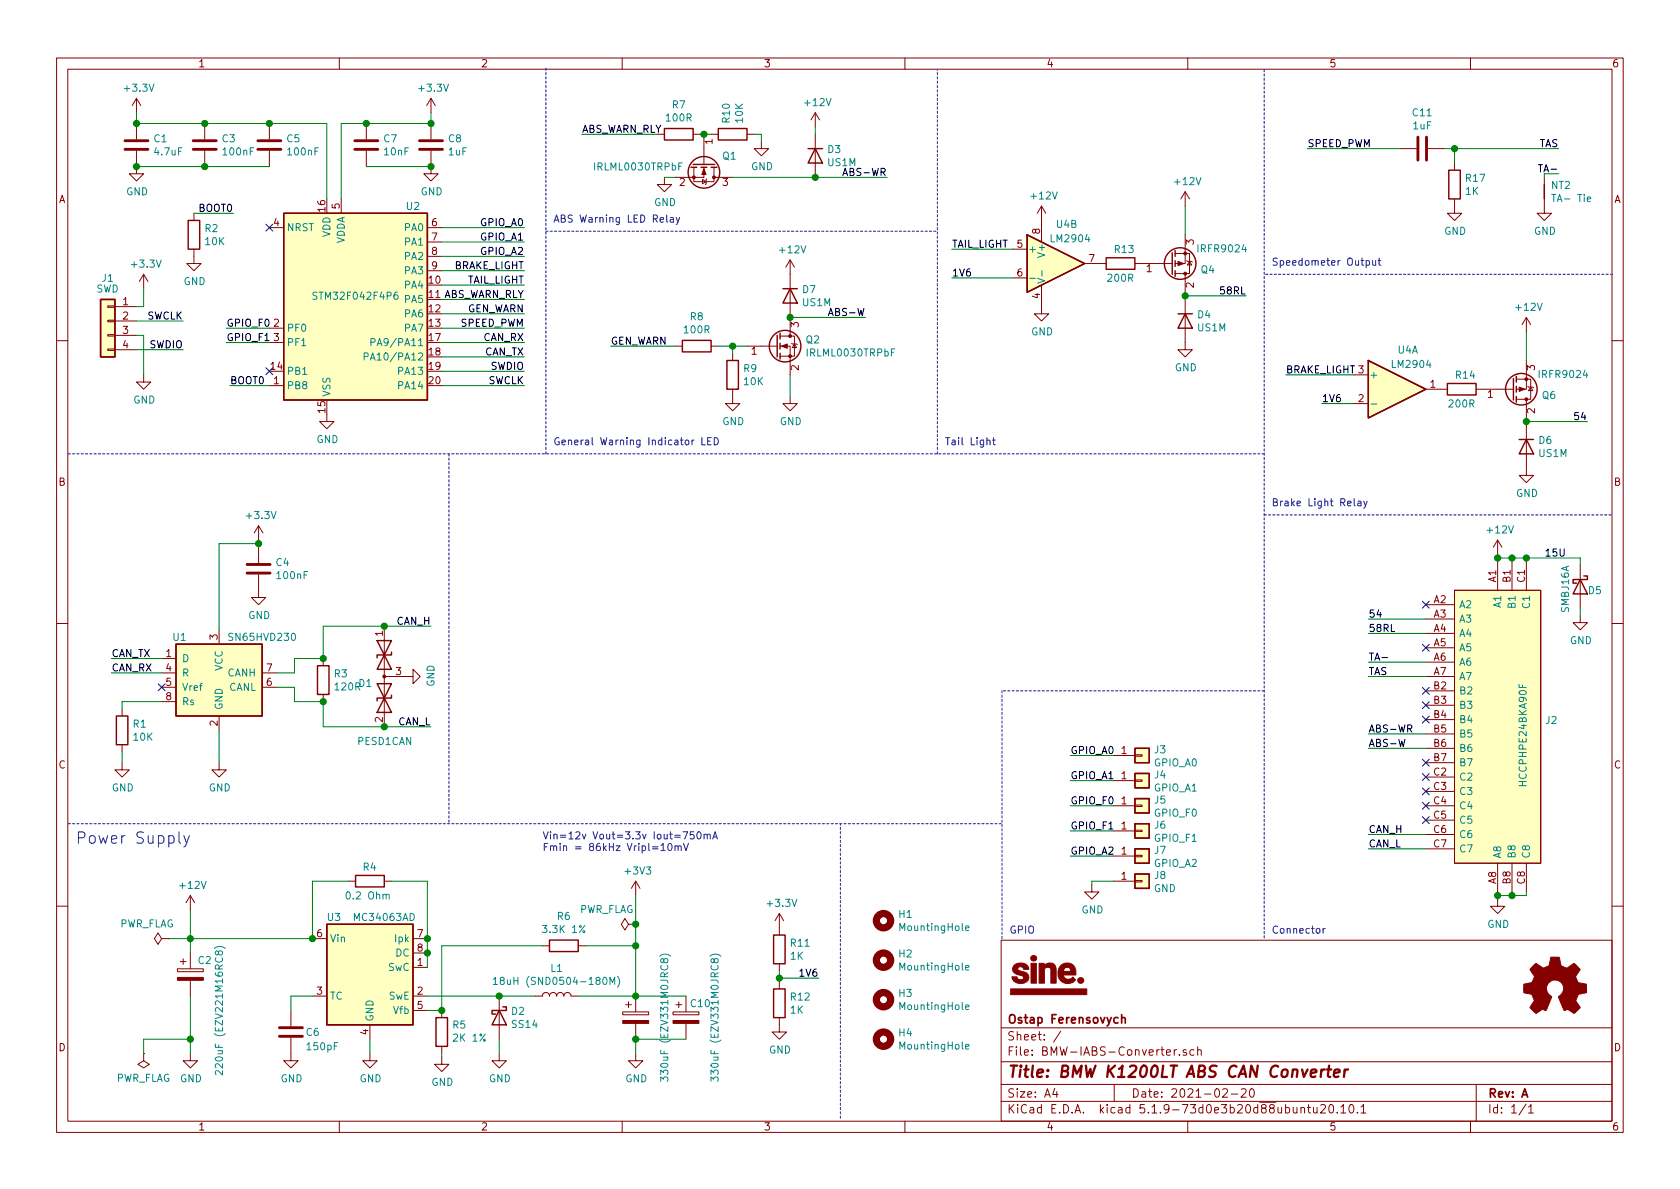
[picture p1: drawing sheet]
<svg xmlns="http://www.w3.org/2000/svg" width="297mm" height="210mm" viewBox="0 0 297 210" stroke-linecap="round" stroke-linejoin="round" font-family="sans-serif">
<g fill="none" stroke="#840000" stroke-width=".18">
<path d="M10 10.3h277v189.9h-277zM12 12.2h273v186.1h-273zM24.1 17.4l-.7 1.3M24.1 17.4v2.5M24.1 17.4l.8 1.3M60 10.3v1.9M76.2 17.4l-.8 1.3M76.2 17.4v2.5M76.2 17.4l.8 1.3M110 10.3v1.9M144.1 19.9v2.6M144.1 19.9l-.7 1.3"/>
<path d="M144.1 19.9l.8 1.3M160 10.3v1.9M210 10.3v1.9M260 10.3v1.9M24.1 26.7v4h1.3l-1.3 1.3-1.2-1.3h1.2M24.1 21.8v2.8M34.3 37.7v1.3M36.2 21.8v2.8M36.2 26.7v2.8M47.6 21.8v2.8M47.6 26.7v2.8M60.3 35.2v2.5"/>
<path d="M64.8 21.8v2.8M64.8 26.7v2.8M76.2 26.7v4h1.3l-1.3 1.3-1.3-1.3h1.3M76.2 21.8v2.8M117.5 31.4v1.2h1.2l-1.2 1.3-1.3-1.3h1.3M122.6 23.7h1.2M122.7 29.6v2.5h3.5v-2.5M124.2 31.7l.6 .4-.6 .4zM124.5 29.6v1.8h-5.1M124.5 23.7v5.4M125 31.6l-.2 .1v.8l-.1 .1M125.7 23.7h1.3"/>
<path d="M126.2 31.4h3.3M132.1 23.7h1.2M134.6 25v1.3h1.3l-1.3 1.3-1.3-1.3h1.3M144.1 23.7v7.7M184.1 36.4l-.7 1.3M184.1 36.4v6.4M184.1 36.4l.8 1.3M209.5 33.9v2.5M209.5 33.9l-.7 1.3M209.5 33.9l.8 1.3M247.6 26.3h2.8M252.5 26.3h2.8"/>
<path d="M257.2 35.2v2.5h1.2l-1.2 1.3-1.3-1.3h1.3M257.2 28.8v1.3M273 31.4v6.3h1.3l-1.3 1.3-1.2-1.3h1.2M19 59.2h1.3v.2h-1.3zM19 54.1h1.3v.3h-1.3zM19 56.6h1.3v.3h-1.3zM20.3 54.2h3.8M20.3 56.8h3.8M20.3 59.3h3.8M25.4 48.5l-.8 1.3M25.4 48.5v2.5M25.4 48.5l.8 1.3"/>
<path d="M34.3 44.1v2.5h1.3l-1.3 1.3-1.3-1.3h1.3M47.6 58h2.6M47.6 40.3h2.6M75.6 40.3h2.5M75.6 42.8h2.5M75.6 45.3h2.5M75.6 47.9h2.5M137.9 59.4h2.6v3.6h-2.6M139.7 46v13.4M139.7 46l-.8 1.2M139.7 46l.8 1.2M179.1 44.1h2.5"/>
<path d="M179.1 49.1h2.5M184.1 50.4v5.1h1.3l-1.3 1.3-1.2-1.3h1.2M191.8 46.6h3.8M200.7 46.6h6.6M207.8 44.8h2.5v3.6h-2.5M209.5 41.5v5.1h-1.7M209.5 53v8.8h1.3l-1.3 1.3-1.2-1.3h1.2M209.5 48.4v3.3M209.8 46.1l.1 .1h.8l.1 .1M210.3 46.2l.4 .7h-.8zM269.9 56.1v2.6M269.9 56.1l-.8 1.3"/>
<path d="M269.9 56.1l.7 1.3M10 60.2h2M19 61.7h1.3v.3h-1.3zM20.3 61.8h3.8M25.4 66.3v1.3h1.3l-1.3 1.2-1.3-1.2h1.3M47.6 68.2h2.6M47.6 60.6h2.6M57.8 73.3v1.2h1.3l-1.3 1.3-1.3-1.3h1.3M119.4 61.2h1.2M125.7 61.2h1.3M129.5 68.8v2.6h1.3l-1.3 1.2-1.2-1.2h1.2M129.5 62.5v1.2"/>
<path d="M132.1 61.2h5.3M137.9 61.2h1.8v5.1M139.7 70.1v1.3h1.3l-1.3 1.2-1.3-1.2h1.3M140 60.7l.1 .1h.7l.2 .2M140.5 60.8l.3 .7h-.7zM239.4 71.4h2.5M239.4 66.3h2.5M252.1 68.8h3.8M261 68.8h6.6M268.1 67.1h2.5v3.5h-2.5M269.9 75.2v8.9h1.2l-1.2 1.2-1.3-1.2h1.3M269.9 63.7v5.1h-1.8"/>
<path d="M269.9 70.6v3.3M270.1 68.3l.2 .1h.7l.1 .2M270.6 68.4l.4 .7h-.7zM285 60.2h2M45.7 93l-.7 1.2M45.7 93v2.5M45.7 96.8v2.8M45.7 93l.8 1.2M264.8 95.5l-.8 1.3M264.8 95.5v2.5M264.8 99.3v5.1M264.8 95.5l.8 1.3"/>
<path d="M267.3 99.3v5.1M269.9 99.3v5.1M279.4 99.9v7.7M10 110.3h2M28.6 116.5h2.5M28.6 119h2.5M38.7 111.4v2.5M45.7 101.6v4.1h1.3l-1.3 1.2-1.3-1.2h1.3M46.4 119h2.5M57.1 116.5v1.2M67.9 119.6h5.1v-1.2l1.3 1.2-1.3 1.3v-1.3M67.9 110.7v17.8"/>
<path d="M252.1 119.6h5.1M252.1 106.9h5.1M252.1 109.5h5.1M252.1 112h5.1M252.1 114.5h5.1M252.1 117.1h5.1M257.2 104.4h15.2v48.2h-15.2zM279.4 108.8v1.3h1.3l-1.3 1.3-1.3-1.3h1.3M285 110.3h2M21.6 134.9v1.2h1.3l-1.3 1.3-1.3-1.3h1.3M21.6 125.3v1.3M21.6 131.7v1.3"/>
<path d="M28.6 121.5h2.5M28.6 124.1h2.5M38.7 134.9v1.2h1.3l-1.3 1.3-1.2-1.3h1.2M38.7 126.6v2.6M46.4 121.5h2.5M57.1 122.8v1.3M196.8 138h3.9M196.8 133.6h3.9M200.7 137.9h1.2v.3h-1.2zM200.7 133.5h1.2v.2h-1.2zM252.1 122.2h5.1M252.1 124.7h5.1"/>
<path d="M252.1 127.2h5.1M252.1 129.8h5.1M252.1 132.3h5.1M252.1 134.9h5.1M252.1 137.4h5.1M252.1 139.9h5.1M33.7 158.4l-.8 1.2M33.7 158.4v2.5M33.7 158.4l.7 1.2M61.6 155.8h1.3M67.9 155.8h1.3M112.4 155.8l-.8 1.3"/>
<path d="M112.4 155.8v2.6M112.4 155.8l.8 1.3M193 156.5v1.2h1.3l-1.3 1.3-1.2-1.3h1.2M196.8 155.8h3.9M196.8 142.5h3.9M196.8 146.9h3.9M196.8 151.4h3.9M200.7 146.8h1.2v.3h-1.2zM200.7 142.4h1.2v.2h-1.2zM200.7 151.3h1.2v.2h-1.2zM200.7 155.7h1.2v.3h-1.2zM252.1 142.5h5.1"/>
<path d="M252.1 145h5.1M252.1 147.6h5.1M252.1 150.1h5.1M264.8 159v1.3h1.3l-1.3 1.2-1.3-1.2h1.3M264.8 152.6v5.1M267.3 152.6v5.1M269.9 152.6v5.1M10 160.2h2M28.6 166l-.7-1-.6 1 .6 1 .7-1h1.2M29.8 166h.1M31.4 171.3h4.5v.5h-4.5zM31.9 170h1"/>
<path d="M32.4 169.5v1.1M33.7 168.5v2.8M33.7 173.3v2.8M51.4 178.7v2.8M55.2 176.1h2.6M55.2 166h2.6M73 171.1h2.6M73 176.1h2.6M73 178.7h2.6M73 166h2.6M73 168.5h2.6M78.1 178.7v1.3"/>
<path d="M88.3 176.1v7.7M94.6 176.1h1.3a.63 .63 0 0 1 .6-.6 .63 .63 0 0 1 .7 .6 .63 .63 0 0 1 .6-.6 .63 .63 0 0 1 .6 .6 .63 .63 0 0 1 .7-.6 .63 .63 0 0 1 .6 .6 .63 .63 0 0 1 .6-.6 .63 .63 0 0 1 .7 .6h1.2M95.9 167.3h1.3M102.2 167.3h1.3M110.1 178.9h4.6v.5h-4.6zM110.6 177.7h1M111.1 163.4l-.6-1-.6 1 .6 1.1 .6-1.1h1.3M111.1 177.2v1M112.4 163.4h.1M112.4 176.1v2.8M119 178.9h4.6v.5h-4.6zM119.5 177.7h1"/>
<path d="M120 177.2v1M121.3 176.1v2.8M137.8 180v2.5h1.3l-1.3 1.3-1.3-1.3h1.3M137.8 161.5v3.8M137.8 170.4v1.3M137.8 173.6v1.3M137.8 161.5l-.8 1.3M137.8 161.5l.8 1.3M177 166.3h108v32h-108zM285 160.2h2M25.4 186.3v1.3l1 .6-1 .6-1-.6 1-.6M25.4 186.3h.1"/>
<path d="M33.7 186.3v1.3h1.2l-1.2 1.2-1.3-1.2h1.3M51.4 183.5v4.1h1.3l-1.3 1.2-1.2-1.2h1.2M60 198.3v1.9M65.4 186.3v1.3h1.3l-1.3 1.2-1.3-1.2h1.3M65.4 181.2v2.6M78.1 186.9v1.3h1.3l-1.3 1.3-1.3-1.3h1.3M78.1 185v1.3M88.3 186.3v1.3h1.2l-1.2 1.2-1.3-1.2h1.3M110 198.3v1.9M112.4 186.3v1.3h1.3l-1.3 1.2-1.3-1.2h1.3M112.4 181v2.8M121.3 181v2.8"/>
<path d="M160 198.3v1.9M177 194.8h108M177 191.8h108M177 187.8h108M177 181.8h108M186.5 192.5l-.4 1h1M186.8 193v1M187.6 182.3l-1.3 2M197 191.8v3M207.6 185.6v1M208.1 185.6l-.4 .1-.1 .2M208.5 186.5v.1"/>
<path d="M209.8 185.7a.37 .37 0 0 0-.6 .1v.2l.6 .2v.1l-.2 .3-.4-.1M210 198.3v1.9M211.1 185.7l-.4-.1-.3 .3 .1 .6 .2 .1 .4-.1M211.8 185.7a.37 .37 0 0 1 .6 .1v.8M211.8 185.1v1.5M216.2 192.7l.2-.2h.4l.2 .5-.9 1h.9M217.7 193.5h1.1M219.5 192.7l.2-.2h.3l.3 .2v.3v.2l-.9 .8h.9M221.1 192.6l.2-.1a.8 .8 0 0 1 .5 .8 .8 .8 0 0 1-.5 .7 1 1 0 0 1-.2-1.4zM230 196l.2-.2 .4 .1 .1 .9M230 195.8v1M231.2 195.8h.5"/>
<path d="M231.4 195.3v1.3l.3 .2M232.2 195.8l.1 .9 .4 .1 .2-.1M232.9 195.8v1M233.5 195.5l.2-.2h.4l.3 .5-.9 1h.9M235.2 195.4l.2-.1a.94 .94 0 0 1 0 1.5 .82 .82 0 0 1-.2-1.4zM236.4 196.7v.1M237.1 195.8l.4-.5v1.5M237.1 196.8h.8M238.7 195.5l.2-.2a.8 .8 0 0 1 .5 .8 .8 .8 0 0 1-.5 .7l-.2-.1-.2-.4zM240 196.7v.1M240.6 195.8l.5-.5v1.5M240.6 196.8h.9"/>
<path d="M260 198.3v1.9M261 191.8v6.5M269.8 195.2l-1.2 2M270.3 195.8l.4-.5v1.5M270.3 196.8h.8"/>
</g>
<path d="M233.7 189.1l-.2 1.3M234.2 189.1a.55 .55 0 0 0-.6 .4M234.6 189.1h.8M235 188.4l-.2 1.8v.1l.4 .1M235.9 189.8l1-.2-.1-.4h-.8l-.2 1 .3 .2 .6-.1M237.8 189.1l-.2 1.3M238.4 189.1a.55 .55 0 0 0-.7 .4" fill="none" stroke="#840000" stroke-width=".41"/>
<path d="M198.3 179.4v1.5M198.3 180.1l.1-.1a.37 .37 0 0 1 .6 .1v.8" fill="none" stroke="#840000" stroke-width=".3"/>
<g fill="none" stroke="#840000" stroke-width=".25">
<path d="M33.3 39h2v5.1h-2zM50.2 37.7h25.4v33h-25.4zM117.5 22.7h5.1v2.1h-5.1zM122.2 29.6h1M122.6 29.1h3.8M124 29.6h1M125.7 29.6h1M127 22.7h5.1v2.1h-5.1zM142.9 26.3h2.5M144.1 26.3l1.3 2.5h-2.5zM256.2 30.1h2v5.1h-2zM273 32.6v2.6"/>
<path d="M17.8 53h2.5v10.1h-2.5zM137.4 59.3v3.8M137.9 58.9v1M138.4 51h2.6M139.7 51l1.3 2.6h-2.6zM181.6 41.5l10.2 5.1-10.2 5.1zM195.6 45.6h5.1v2h-5.1zM207.3 44.7v3.8M207.8 44.3v1M207.8 46.1v1M207.8 47.9v1M208.3 55.5h2.5"/>
<path d="M209.5 55.5l1.3 2.5h-2.5zM120.6 60.2h5.1v2h-5.1zM128.5 63.7h2.1v5.1h-2.1zM137.9 60.7v1M137.9 62.5v1M241.9 63.7l10.2 5.1-10.2 5.1zM255.9 67.8h5.1v2h-5.1zM267.6 66.9v3.8M268.1 66.5v1.1M268.1 68.3v1M268.1 70.1v1M268.6 77.7h2.5"/>
<path d="M269.9 77.7l1.2 2.6h-2.5zM31.1 113.9h15.3v12.7h-15.3zM56.1 117.7h2.1v5.1h-2.1zM66.7 113.3l2.5 5.1h-2.5l2.5-5.1zM69.2 115.3v.5h-2.5v.5M279.4 102.5l1.3 2.5h-2.6zM280 101.8h.7v.7h-2.6v.6h.7M20.6 126.6h2v5.1h-2zM66.7 120.9l2.5 5.1h-2.5l2.5-5.1zM69.2 122.9v.5h-2.5v.5M200.7 136.8h2.5v2.5h-2.5zM200.7 132.3h2.5v2.6h-2.5z"/>
<path d="M62.9 154.8h5v2h-5zM200.7 145.7h2.5v2.5h-2.5zM200.7 141.2h2.5v2.6h-2.5zM200.7 150.1h2.5v2.5h-2.5zM200.7 154.6h2.5v2.5h-2.5zM57.8 163.4h15.2v17.8h-15.2zM77.1 180h2v5h-2zM88.3 178.7l1.2 2.5h-2.5zM88.9 178h.6v.7h-2.5v.6h.6M97.2 166.2h5v2.1h-5zM136.8 165.3h2v5.1h-2zM136.8 174.9h2v5.1h-2z"/>
<circle cx="124.5" cy="30.5" r="2.79"/>
<circle cx="208.7" cy="46.6" r="2.79"/>
<circle cx="138.8" cy="61.2" r="2.79"/>
<circle cx="269" cy="68.8" r="2.79"/>
</g>
<g fill="#840000" stroke="#840000" stroke-width=".18">
<path d="M119 180.5h4.6v.5h-4.6z"/>
<path d="M124.5 29.8l.3 1.1h-.7z"/>
<path d="M138.2 61.2l1-.4v.8z"/>
<path d="M31.4 172.8h4.5v.5h-4.5z"/>
<path d="M110.1 180.5h4.6v.5h-4.6z"/>
<path d="M271.3 170.6l.3-.2 .9 .5a.62 .62 0 0 0 1 0h.2a1.62 1.62 0 0 0 .4-1.4l.1-.2h1.5l.2 .7a.74 .74 0 0 0 .6 1l.5 .2 1.3-.8 1.1 1-.4 .7a.75 .75 0 0 0-.2 1.2l.2 .5 1.5 .2v1.5l-1.4 .3-.1 .1a1.23 1.23 0 0 0-.3 1.2l.7 1-.1 .2-1 .9-.8-.5a.54 .54 0 0 0-.9 0l-1-2.4a2.33 2.33 0 0 0 .8-1.9 1.54 1.54 0 0 0-2.5-.7 1.54 1.54 0 0 0 .5 2.6l-1.1 2.4a.69 .69 0 0 0-1.1 .1l-.6 .4-1.1-1.1 .8-1.1-.2-.6a.71 .71 0 0 0-.9-.7l-.8-.2v-1.5h.5a1.11 1.11 0 0 0 1.2-.8 .72 .72 0 0 0-.2-1.1l-.4-.7z"/>
<path d="M182.3 170.4h.9v3.5h-.9z"/>
<path d="M178.7 174.9h13.5v1h-13.5z"/>
<path d="M183.7 170.4h.9l.1 .3 .4-.3 .8-.1a.98 .98 0 0 1 .8 1.1v2.5h-.9v-2.5l-.2-.3-.3-.1-.4 .2-.2 .2v2.5h-1z"/>
<path d="M187.5 170.8l.8-.5h.7l.4 .1 .5 .4a2.22 2.22 0 0 1 .3 1.6h-2.2l.2 .4 .4 .3h.7l.4-.3 .4 .5-.5 .5-.6 .1h-.6l-.8-.4-.5-.9v-.8h2.2v-.3a.57 .57 0 0 0-.8-.4l-.4 .3-.1 .4h-.9l.1-.6z"/>
<path d="M179.2 170.8l.9-.5h.8l.5 .2 .3 .3 .2 .6h-.9l-.3-.4h-.4a.39 .39 0 0 0-.3 .4 .39 .39 0 0 0 .4 .3l.4 .1a1.17 1.17 0 0 1 1.1 1.1v.2a1.32 1.32 0 0 1-1.2 .8l-1.1-.2-.5-.5-.2-.5h.9l.2 .4 .6 .1a.35 .35 0 0 0 .4-.2 .35 .35 0 0 0-.3-.4l-1-.3-.5-.4-.2-.7z"/>
<path d="M208.3 46.2l1 .4-1 .4z"/>
<path d="M268.6 68.4l1 .4-1 .4z"/>
<circle cx="122.7" cy="31.4" r=".25"/>
<circle cx="126.2" cy="31.4" r=".25"/>
<circle cx="139.7" cy="63" r=".25"/>
<circle cx="139.7" cy="59.4" r=".25"/>
<circle cx="67.9" cy="119.6" r=".25"/>
<circle cx="182.8" cy="169.4" r=".51"/>
<circle cx="191.1" cy="173.4" r=".52"/>
<circle cx="209.5" cy="44.8" r=".25"/>
<circle cx="209.5" cy="48.4" r=".25"/>
<circle cx="269.9" cy="67.1" r=".25"/>
<circle cx="269.9" cy="70.6" r=".25"/>
</g>
<g fill="none" stroke="#008484" stroke-width=".18">
<path d="M120.6 28.8h-.6v1.3M280.6 35.2l.7-.1-.1-.2-.4-.1-.2 .2 .1 .6h.5M56.1 51.7h-.5l-.2 .1v.3l.5 .3 .2 .3-.3 .2h-.5M182.1 49.2h1M183.4 49.2l1.3 .5-1.3 .4M184.2 47.8v1M64.4 63.1l.6-.1v-.5l-.1-.1h-.5v1.3M65.6 60.5l.7-.1v-.4l-.2-.1h-.5v1.2M158.2 61.7h-.6v1.3M242.4 71.4h1M268.6 121v.6h1.2M37.9 167.7a1.4 1.4 0 0 1 1.9 0"/>
<path d="M38.6 168.4l.3-.3h.2l.2 .3v.4l-.2 .1-.4-.1-.1-.4-.2-.3-.3 .3v.2l.2 .3 .3-.3M87.2 173.2l.4-.4v1.3M87.2 174.1h.8M88.7 173.4l-.2-.2v-.3l.4-.1 .2 .1v.3l-.6 .2-.1 .2v.3l.3 .2h.2l.3-.2-.1-.4-.2-.1M107.8 174.1v-1.3l.5 .9 .4-.9v1.3M109.2 172.6a1.4 1.4 0 0 1 0 2M116.6 169.1a1.47 1.47 0 0 1 2 0M117.4 169.8l.2-.3 .4 .1 .1 .2-.1 .3-.4 .2-.2-.2-.2-.5h-.3l-.1 .2 .1 .3 .2 .2 .3-.3M125.5 169.1a1.47 1.47 0 0 1 2 0M126.3 169.8l.2-.3 .3 .1 .2 .2-.1 .3-.4 .2-.2-.2-.2-.5h-.3l-.1 .2 .1 .3 .2 .2 .3-.3M170.7 178.1l.6-.1v-.3h-.4l-.2 .2 .1 .6h.5M170.7 171.1l.6-.1v-.2l-.4-.1-.2 .2 .1 .6h.5"/>
<path d="M170.7 164.1l.6-.1v-.2l-.4-.1-.2 .2 .1 .6h.5M39.3 189.3v.8l-.7-.7-.2-.1-.3 .3 .1 .4M116.8 191.2v-.8l.5 .4 .1-.3h.6l.1 .2-.1 .5M125.7 191.2v-.8l.5 .4 .1-.3h.5l.2 .2-.2 .5M170.7 185.1l.6-.1v-.3h-.4l-.2 .2 .1 .6h.5"/>
</g>
<g fill="#ffffc2" stroke="#ffffc2" stroke-width=".18">
<path d="M50.2 37.7h25.4v33h-25.4z"/>
<path d="M57.8 163.4h15.2v17.8h-15.2z"/>
<path d="M257.2 104.4h15.2v48.2h-15.2z"/>
<path d="M200.7 145.7h2.5v2.5h-2.5z"/>
<path d="M200.7 141.2h2.5v2.6h-2.5z"/>
<path d="M200.7 136.8h2.5v2.5h-2.5z"/>
<path d="M200.7 132.3h2.5v2.6h-2.5z"/>
<path d="M200.7 150.1h2.5v2.5h-2.5z"/>
<path d="M200.7 154.6h2.5v2.5h-2.5z"/>
<path d="M181.6 41.5l10.2 5.1-10.2 5.1z"/>
<path d="M241.9 63.7l10.2 5.1-10.2 5.1z"/>
<path d="M17.8 53h2.5v10.1h-2.5z"/>
<path d="M31.1 113.9h15.3v12.7h-15.3z"/>
</g>
<g fill="none" stroke="#840000" stroke-width=".51">
<path d="M22.1 26.4h4.1M22.1 24.9h4.1M34.2 26.4h4M34.2 24.9h4M45.6 26.4h4.1M45.6 24.9h4.1M62.7 26.4h4.1M62.7 24.9h4.1M74.2 26.4h4M74.2 24.9h4M250.7 24.3v4M252.2 24.3v4"/>
<path d="M43.7 99.8h4.1M43.7 101.3h4.1M49.4 183.3h4.1M49.4 181.7h4.1"/>
</g>
<g fill="none" stroke="#840000" stroke-width="1.3">
<circle cx="156.2" cy="169.8" r="1.27"/>
<circle cx="156.2" cy="162.8" r="1.27"/>
<circle cx="156.2" cy="176.8" r="1.27"/>
<circle cx="156.2" cy="183.8" r="1.27"/>
</g>
<path d="M223.5 12.3v153.7M96.5 40.9h69.2M285.1 48.5h-61.6M12.1 80.3h211.4M79.4 80.3v65.4M96.5 80.3v-68.6M165.7 80.3v-68M223.5 91.1h61.6M177.2 122.2v43.8M223.5 122.2h-46.3M12.1 145.7h165.1M148.6 197.7v-52" fill="none" stroke="#0000c2" stroke-width=".18" stroke-dasharray=".4 .4"/>
<g fill="none" stroke="#008400" stroke-width=".18">
<path d="M24.1 19.9v1.9h33.7v13.4M76.2 19.9v1.9h-15.9v13.4M24.1 29.5h23.5M34.3 37.7h7M64.8 29.5h11.4M102.9 23.7h13.3M117.5 31.4h1.9M123.8 23.7h1.9M129.5 31.4h27.3M133.3 23.7h1.3v1.3M144.1 22.5v1.2M209.5 36.4v5.1"/>
<path d="M231.1 26.3h16.5M255.3 26.3h20.3M257.2 26.3v2.5M273 30.7v.7M24.1 59.3h1.3v7M24.1 56.8h8.3M25.4 51v3.2h-1.3M40 58h7.6M78.1 47.9h14.6M78.1 45.3h14.6M78.1 50.4h14.6M78.1 40.3h14.6"/>
<path d="M78.1 42.8h14.6M78.1 58h14.6M78.1 53h14.6M78.1 55.5h14.6M139.7 56.1h13.3M168.3 44.1h10.8M168.3 49.1h10.8M209.5 51.7v1.3M209.5 52.3h10.8M269.9 58.7v5M24.1 61.8h8.3M40 60.6h7.6"/>
<path d="M40.6 68.2h7M78.1 65.7h14.6M78.1 68.2h14.6M78.1 60.6h14.6M78.1 63.1h14.6M107.9 61.2h11.5M127 61.2h5.1M129.5 61.2v1.3M139.7 66.3v3.8M227.3 66.3h12.1M233.7 71.4h5.7M269.9 73.9v1.3"/>
<path d="M269.9 74.5h10.8M45.7 95.5v1.3M45.7 96.1h-7v15.3M264.8 98v1.3M264.8 98.7h14.6v1.2M267.3 98.7v.6M269.9 98.7v.6M19.7 119h8.9M19.7 116.5h8.9M76.2 110.7h-19.1v5.8h-5v2.5h-3.2M241.9 119.6h10.2M241.9 117.1h10.2"/>
<path d="M241.9 112h10.2M241.9 109.5h10.2M279.4 107.6v1.2M21.6 133v1.9M28.6 124.1h-7v1.2M38.7 129.2v5.7M48.9 121.5h3.2v2.6h5v4.4h19.1M189.2 133.6h7.6M189.2 138h7.6M241.9 129.8h10.2M241.9 132.3h10.2M61.6 155.8h-6.4v10.2h-25.4"/>
<path d="M69.2 155.8h6.4v15.3M112.4 158.4v17.7M189.2 142.5h7.6M189.2 146.9h7.6M189.2 151.4h7.6M196.8 155.8h-3.8v.7M241.9 150.1h10.2M241.9 147.6h10.2M264.8 157.7v1.3M267.3 157.7v.7M269.9 157.7v.7h-5.1M33.7 160.9v7.6"/>
<path d="M33.7 176.1v10.2M55.2 176.1h-3.8v2.6M75.6 176.1h19M95.9 167.3h-17.8v11.4h-2.5M102.2 176.1h19.1M103.5 167.3h8.9M137.8 173h7M137.8 171.7v1.9M33.7 183.8h-8.3v2.5M65.4 183.8v2.5M78.1 186.3v.6M88.3 183.8v2.5"/>
<path d="M121.3 183.8h-8.9v2.5"/>
</g>
<path d="M272 29.1h.7M247.3 130.7l.3 1.3 .3-.9 .2 .9 .3-1.3M248.9 128.8h.6l.1-.2v-.3l-.2-.1h-.5v1.3M249.2 128.8l.4 .7" fill="none" stroke="#000" stroke-width=".18"/>
<g fill="none" stroke="#0000c2" stroke-width=".18">
<path d="M117.9 38v1.1l.2 .2M118.5 38.5h.5l.1 .8M119.1 38.8h-.4l-.2 .2v.2h.6M119.6 38.4l.3 .9M120.2 38.4l-.5 1.2-.1 .1M241.6 46.1h.3l.2 .2-.1 .6h-.4M242.7 46.1v.8h.4l.1-.1M243.2 46.1v.8M243.7 46.1h.4M243.8 45.6v1.1l.3 .2M124.1 77.4v1.3h.6M125.1 78h.5"/>
<path d="M125.7 77.4h-.6v1.3h.6M126.3 77.4a.64 .64 0 0 1 .7 .6 .64 .64 0 0 1-.7 .7zM174.5 77.9l.2-.1 .3 .1 .1 .8M175.5 77.8h.5M175.7 77.4v1.1l.3 .2M239.4 88.2v1.1l.2 .2M240.1 88.7h.5v.8M240.6 88.9l-.4 .1-.2 .1 .2 .4 .4-.1M241.1 88.6l.3 .9M241.7 88.6l-.4 1.2-.2 .1M31.6 147.1v1.7l.3 .3M32.5 147.8l.5 1.3"/>
<path d="M33.5 147.8l-.7 1.8-.3 .2M116.9 149.5l.3-.4v1.3M116.9 150.4h.7M118.2 149.3l.2-.2a.67 .67 0 0 1 .4 .7 .67 .67 0 0 1-.4 .6l-.3-.2v-.3zM119.4 149.7l.1-.1h.3l.1 .8M119.4 149.6v.8M119.9 149.8l.2-.2h.3v.8M120.8 147.1h.8l-.5 1.3M120.9 149.1l.4 1.3 .4-1.3M122.7 147.1h-.6l-.1 .6 .2-.1h.4l.1 .6-.2 .2-.5-.2M123.3 147.2l.2-.1a.67 .67 0 0 1 .5 .6 .67 .67 0 0 1-.5 .7l-.3-.5zM124.5 147.6l.2-.1 .3 .1v.8"/>
<path d="M124.5 147.5v.9M125 147.7l.2-.2 .3 .1 .1 .8M126 148.4l.4-1.3 .4 1.3M126.1 148h.6M233.9 164.2v.8M234.3 164.2h-.3l-.1 .2"/>
</g>
<g fill="#008400" stroke="#008400" stroke-width=".25">
<circle cx="33.7" cy="183.8" r=".51"/>
<circle cx="45.7" cy="96.1" r=".51"/>
<circle cx="264.8" cy="98.7" r=".51"/>
<circle cx="269.9" cy="74.5" r=".51"/>
<circle cx="76.2" cy="21.8" r=".51"/>
<circle cx="139.7" cy="56.1" r=".51"/>
<circle cx="75.6" cy="168.5" r=".51"/>
<circle cx="76.2" cy="29.5" r=".51"/>
<circle cx="57.2" cy="124.1" r=".51"/>
<circle cx="36.2" cy="29.5" r=".51"/>
<circle cx="64.8" cy="21.8" r=".51"/>
<circle cx="112.4" cy="167.3" r=".51"/>
<circle cx="209.6" cy="52.3" r=".51"/>
<circle cx="124.5" cy="23.7" r=".51"/>
<circle cx="112.4" cy="183.8" r=".51"/>
<circle cx="137.8" cy="173" r=".51"/>
<circle cx="57.2" cy="116.5" r=".51"/>
<circle cx="267.3" cy="158.4" r=".51"/>
<circle cx="264.8" cy="158.4" r=".51"/>
<circle cx="144.1" cy="31.4" r=".51"/>
<circle cx="33.7" cy="166" r=".51"/>
<circle cx="47.6" cy="21.8" r=".51"/>
<circle cx="24.1" cy="29.5" r=".51"/>
<circle cx="112.4" cy="176.1" r=".51"/>
<circle cx="36.2" cy="21.8" r=".51"/>
<circle cx="88.3" cy="176.1" r=".51"/>
<circle cx="24.1" cy="21.8" r=".51"/>
<circle cx="257.2" cy="26.3" r=".51"/>
<circle cx="129.5" cy="61.2" r=".51"/>
<circle cx="75.6" cy="166" r=".51"/>
<circle cx="55.2" cy="166" r=".51"/>
<circle cx="67.9" cy="128.5" r=".51"/>
<circle cx="67.9" cy="110.7" r=".51"/>
<circle cx="267.3" cy="98.7" r=".51"/>
<circle cx="78.1" cy="178.7" r=".51"/>
<circle cx="112.4" cy="163.4" r=".51"/>
<circle cx="269.9" cy="98.7" r=".51"/>
</g>
<g fill="none" stroke="#000084" stroke-width=".18">
<path d="M47 39.6l1.2 1.3M48.2 39.6l-1.2 1.3M47 65l1.2 1.3M48.2 65l-1.2 1.3M251.5 113.9l1.2 1.3M251.5 106.3l1.2 1.2M252.7 113.9l-1.2 1.3M252.7 106.3l-1.2 1.2M28 120.9l1.2 1.2M29.2 120.9l-1.2 1.2M251.5 121.6l1.2 1.2M251.5 124.1l1.2 1.2"/>
<path d="M251.5 126.6l1.2 1.3M251.5 134.3l1.2 1.2M251.5 136.8l1.2 1.2M251.5 139.3l1.2 1.3M252.7 121.6l-1.2 1.2M252.7 124.1l-1.2 1.2M252.7 126.6l-1.2 1.3M252.7 134.3l-1.2 1.2M252.7 136.8l-1.2 1.2M252.7 139.3l-1.2 1.3M251.5 141.9l1.2 1.2M251.5 144.4l1.2 1.2"/>
<path d="M252.7 141.9l-1.2 1.2M252.7 144.4l-1.2 1.2"/>
</g>
<text font-size="2.8" fill="#0000c2" x="13.3" y="149.2">Power Supply</text>
<text font-size="2.8" fill="#840000" x="178" y="190.5">Title: BMW K1200LT ABS CAN Converter</text>
<g font-size="2.1" fill="#840000">
<text x="178" y="184">Sheet: /</text>
<text x="178" y="181">Ostap Ferensovych</text>
<text x="178" y="186.7">File: BMW-IABS-Converter.sch</text>
<text x="178" y="196.9">KiCad E.D.A. kicad 5.1.9-73d0e3b20d88ubuntu20.10.1</text>
<text x="178" y="194.1">Size: A4</text>
<text x="200" y="194.1">Date: 2021-02-20</text>
<text x="263" y="194.1">Rev: A</text>
<text x="263" y="196.9">Id: 1/1</text>
</g>
<g font-size="1.8" fill="#840000">
<text x="35" y="11.9">1</text>
<text x="85" y="11.9">2</text>
<text x="135" y="11.9">3</text>
<text x="185" y="11.9">4</text>
<text x="235" y="11.9">5</text>
<text x="285" y="11.9">6</text>
<text x="126" y="25.5" transform="rotate(-90 126 25.5)">1</text>
<text x="10.4" y="35.9">A</text>
<text x="120.2" y="32.9">2</text>
<text x="127.8" y="32.9">3</text>
<text x="285.4" y="35.9">A</text>
<text x="48.4" y="40">4</text>
<text x="57.5" y="37.4" transform="rotate(-90 57.5 37.4)">16</text>
<text x="60.1" y="36.9" transform="rotate(-90 60.1 36.9)">5</text>
<text x="76.4" y="40">6</text>
<text x="183.9" y="41.4" transform="rotate(-90 183.9 41.4)">8</text>
<text x="76.4" y="42.5">7</text>
<text x="76.4" y="45.1">8</text>
<text x="76.4" y="47.6">9</text>
<text x="179.9" y="43.8">5</text>
<text x="192.6" y="46.3">7</text>
<text x="211.1" y="43.3" transform="rotate(-90 211.1 43.3)">3</text>
<text x="21.7" y="54">1</text>
<text x="75.9" y="50.2">10</text>
<text x="179.9" y="48.9">6</text>
<text x="183.9" y="52.8" transform="rotate(-90 183.9 52.8)">4</text>
<text x="202.7" y="48.1">1</text>
<text x="211.1" y="50.9" transform="rotate(-90 211.1 50.9)">2</text>
<text x="21.7" y="56.5">2</text>
<text x="21.7" y="59">3</text>
<text x="48.4" y="57.8">2</text>
<text x="75.9" y="55.2">12</text>
<text x="75.9" y="57.8">13</text>
<text x="141.2" y="57.9" transform="rotate(-90 141.2 57.9)">3</text>
<text x="21.7" y="61.6">4</text>
<text x="47.9" y="65.4">14</text>
<text x="48.4" y="60.3">3</text>
<text x="75.9" y="60.3">17</text>
<text x="75.9" y="62.9">18</text>
<text x="75.9" y="65.4">19</text>
<text x="132.9" y="62.7">1</text>
<text x="141.2" y="65.5" transform="rotate(-90 141.2 65.5)">2</text>
<text x="271.4" y="65.5" transform="rotate(-90 271.4 65.5)">3</text>
<text x="48.4" y="67.9">1</text>
<text x="75.9" y="67.9">20</text>
<text x="240.2" y="71.1">2</text>
<text x="252.9" y="68.6">1</text>
<text x="263" y="70.4">1</text>
<text x="57.5" y="73" transform="rotate(-90 57.5 73)">15</text>
<text x="271.4" y="73.1" transform="rotate(-90 271.4 73.1)">2</text>
<text x="10.4" y="85.9">B</text>
<text x="285.4" y="85.9">B</text>
<text x="253.5" y="106.7">A2</text>
<text x="264.5" y="103" transform="rotate(-90 264.5 103)">A1</text>
<text x="267.1" y="103" transform="rotate(-90 267.1 103)">B1</text>
<text x="269.6" y="103" transform="rotate(-90 269.6 103)">C1</text>
<text x="38.5" y="113.1" transform="rotate(-90 38.5 113.1)">3</text>
<text x="67.7" y="112.5" transform="rotate(-90 67.7 112.5)">1</text>
<text x="253.5" y="109.2">A3</text>
<text x="253.5" y="111.8">A4</text>
<text x="29.4" y="116.2">1</text>
<text x="29.4" y="118.7">4</text>
<text x="47.1" y="118.7">7</text>
<text x="70" y="119.4">3</text>
<text x="253.5" y="114.3">A5</text>
<text x="253.5" y="116.8">A6</text>
<text x="253.5" y="119.4">A7</text>
<text x="29.4" y="121.3">5</text>
<text x="29.4" y="123.8">8</text>
<text x="47.1" y="121.3">6</text>
<text x="253.5" y="121.9">B2</text>
<text x="253.5" y="124.5">B3</text>
<text x="38.5" y="128.4" transform="rotate(-90 38.5 128.4)">2</text>
<text x="67.7" y="127.7" transform="rotate(-90 67.7 127.7)">2</text>
<text x="253.5" y="127">B4</text>
<text x="253.5" y="129.5">B5</text>
<text x="10.4" y="135.9">C</text>
<text x="198.3" y="137.8">1</text>
<text x="198.3" y="133.3">1</text>
<text x="253.5" y="132.1">B6</text>
<text x="253.5" y="134.6">B7</text>
<text x="253.5" y="137.2">C2</text>
<text x="285.4" y="135.9">C</text>
<text x="198.3" y="142.2">1</text>
<text x="253.5" y="139.7">C3</text>
<text x="253.5" y="142.2">C4</text>
<text x="198.3" y="146.7">1</text>
<text x="253.5" y="144.8">C5</text>
<text x="253.5" y="147.3">C6</text>
<text x="253.5" y="149.9">C7</text>
<text x="198.3" y="151.1">1</text>
<text x="198.3" y="155.6">1</text>
<text x="264.5" y="156.3" transform="rotate(-90 264.5 156.3)">A8</text>
<text x="267.1" y="156.3" transform="rotate(-90 267.1 156.3)">B8</text>
<text x="269.6" y="156.3" transform="rotate(-90 269.6 156.3)">C8</text>
<text x="56" y="165.7">6</text>
<text x="73.8" y="165.7">7</text>
<text x="73.8" y="170.8">1</text>
<text x="73.8" y="168.3">8</text>
<text x="56" y="175.9">3</text>
<text x="73.8" y="175.9">2</text>
<text x="73.8" y="178.4">5</text>
<text x="10.4" y="185.9">D</text>
<text x="65.2" y="183" transform="rotate(-90 65.2 183)">4</text>
<text x="285.4" y="185.9">D</text>
<text x="35" y="199.9">1</text>
<text x="85" y="199.9">2</text>
<text x="135" y="199.9">3</text>
<text x="185" y="199.9">4</text>
<text x="235" y="199.9">5</text>
<text x="285" y="199.9">6</text>
</g>
<g font-size="1.8" fill="#008484">
<text x="22.2" y="16.2">+3.3V</text>
<text x="74.2" y="16.2">+3.3V</text>
<text x="117.9" y="21.5">100R</text>
<text x="118.9" y="19.2">R7</text>
<text x="129.1" y="21.7" transform="rotate(-90 129.1 21.7)">R10</text>
<text x="131.4" y="21.7" transform="rotate(-90 131.4 21.7)">10K</text>
<text x="142.4" y="18.8">+12V</text>
<text x="249.8" y="20.6">C11</text>
<text x="249.9" y="22.9">1uF</text>
<text x="27.3" y="25.2">C1</text>
<text x="27.4" y="27.5">4.7uF</text>
<text x="39.3" y="25.2">C3</text>
<text x="39.6" y="27.5">100nF</text>
<text x="50.7" y="25.2">C5</text>
<text x="51" y="27.5">100nF</text>
<text x="67.9" y="25.2">C7</text>
<text x="68" y="27.5">10nF</text>
<text x="79.3" y="25.2">C8</text>
<text x="79.3" y="27.5">1uF</text>
<text x="127.8" y="28.2">Q1</text>
<text x="146.4" y="27.1">D3</text>
<text x="146.4" y="29.4">US1M</text>
<text x="22.3" y="34.5">GND</text>
<text x="74.4" y="34.5">GND</text>
<text x="105.3" y="30.1">IRLML0030TRPbF</text>
<text x="132.8" y="30.1">GND</text>
<text x="182.4" y="35.3">+12V</text>
<text x="207.8" y="32.7">+12V</text>
<text x="259.2" y="34.5">1K</text>
<text x="259.2" y="32.2">R17</text>
<text x="274.3" y="33.4">NT2</text>
<text x="274.9" y="35.7">TA- Tie</text>
<text x="36.3" y="41">R2</text>
<text x="50.7" y="40.9">NRST</text>
<text x="58.4" y="42" transform="rotate(-90 58.4 42)">VDD</text>
<text x="71.6" y="40.9">PA0</text>
<text x="71.9" y="37.1">U2</text>
<text x="115.6" y="36.4">GND</text>
<text x="186.8" y="40.3">U4B</text>
<text x="255.3" y="41.5">GND</text>
<text x="271.2" y="41.5">GND</text>
<text x="23.4" y="47.3">+3.3V</text>
<text x="36.3" y="43.4">10K</text>
<text x="61" y="43.2" transform="rotate(-90 61 43.2)">VDDA</text>
<text x="71.6" y="43.4">PA1</text>
<text x="71.6" y="46">PA2</text>
<text x="138" y="44.8">+12V</text>
<text x="181.7" y="44.7">+</text>
<text x="184.8" y="45.1" transform="rotate(-90 184.8 45.1)">V+</text>
<text x="186" y="42.8">LM2904</text>
<text x="197.1" y="44.7">R13</text>
<text x="212" y="44.6">IRFR9024</text>
<text x="17" y="51.7">SWD</text>
<text x="18.1" y="49.8">J1</text>
<text x="32.5" y="50.4">GND</text>
<text x="55.9" y="53">STM32F042F4P6</text>
<text x="71.6" y="51">PA4</text>
<text x="71.6" y="53.6">PA5</text>
<text x="71.6" y="48.5">PA3</text>
<text x="141.9" y="51.8">D7</text>
<text x="196" y="49.8">200R</text>
<text x="212.4" y="48.3">Q4</text>
<text x="50.7" y="58.7">PF0</text>
<text x="71.6" y="56.1">PA6</text>
<text x="71.6" y="58.7">PA7</text>
<text x="121.1" y="58.9">100R</text>
<text x="122.1" y="56.6">R8</text>
<text x="142" y="54.1">US1M</text>
<text x="182.3" y="59.3">GND</text>
<text x="211.8" y="56.3">D4</text>
<text x="211.8" y="58.6">US1M</text>
<text x="268.2" y="55">+12V</text>
<text x="50.7" y="61.2">PF1</text>
<text x="65.7" y="63.7">PA10/PA12</text>
<text x="66.7" y="61.2">PA9/PA11</text>
<text x="131.5" y="65.8">R9</text>
<text x="142.5" y="60.7">Q2</text>
<text x="142.9" y="63">IRLML0030TRPbF</text>
<text x="207.7" y="65.7">GND</text>
<text x="246.3" y="65.1">LM2904</text>
<text x="247.2" y="62.5">U4A</text>
<text x="23.6" y="71.4">GND</text>
<text x="50.7" y="68.8">PB8</text>
<text x="50.7" y="66.3">PB1</text>
<text x="58.4" y="70.2" transform="rotate(-90 58.4 70.2)">VSS</text>
<text x="70.6" y="66.3">PA13</text>
<text x="70.6" y="68.8">PA14</text>
<text x="131.6" y="68.1">10K</text>
<text x="242.1" y="66.9">+</text>
<text x="257.5" y="67">R14</text>
<text x="272.4" y="66.8">IRFR9024</text>
<text x="272.7" y="70.6">Q6</text>
<text x="127.7" y="75.2">GND</text>
<text x="137.9" y="75.2">GND</text>
<text x="256.3" y="72.1">200R</text>
<text x="56" y="78.4">GND</text>
<text x="272.1" y="78.5">D6</text>
<text x="272.1" y="80.8">US1M</text>
<text x="268" y="87.9">GND</text>
<text x="43.8" y="91.8">+3.3V</text>
<text x="263.1" y="94.3">+12V</text>
<text x="48.8" y="100.1">C4</text>
<text x="49.1" y="102.4">100nF</text>
<text x="257.9" y="107.6">A2</text>
<text x="265.4" y="107.4" transform="rotate(-90 265.4 107.4)">A1</text>
<text x="268" y="107.4" transform="rotate(-90 268 107.4)">B1</text>
<text x="270.5" y="107.4" transform="rotate(-90 270.5 107.4)">C1</text>
<text x="280.9" y="105.1">D5</text>
<text x="30.6" y="113.3">U1</text>
<text x="40.8" y="113.3">SN65HVD230</text>
<text x="43.9" y="109.5">GND</text>
<text x="257.9" y="110.1">A3</text>
<text x="257.9" y="112.6">A4</text>
<text x="277.4" y="108.3" transform="rotate(-90 277.4 108.3)">SMBJ16A</text>
<text x="277.6" y="113.9">GND</text>
<text x="32.1" y="117.1">D</text>
<text x="32.1" y="119.6">R</text>
<text x="39.4" y="118.7" transform="rotate(-90 39.4 118.7)">VCC</text>
<text x="40.2" y="119.6">CANH</text>
<text x="59.1" y="119.8">R3</text>
<text x="257.9" y="115.2">A5</text>
<text x="257.9" y="117.7">A6</text>
<text x="32.1" y="122.2">Vref</text>
<text x="32.1" y="124.7">Rs</text>
<text x="39.4" y="125.6" transform="rotate(-90 39.4 125.6)">GND</text>
<text x="40.4" y="122.2">CANL</text>
<text x="59.3" y="122.1">120R</text>
<text x="63.5" y="121.5">D1</text>
<text x="76.8" y="121.5" transform="rotate(-90 76.8 121.5)">GND</text>
<text x="257.9" y="120.3">A7</text>
<text x="257.9" y="122.8">B2</text>
<text x="257.9" y="125.3">B3</text>
<text x="23.6" y="128.7">R1</text>
<text x="23.6" y="131">10K</text>
<text x="63.2" y="131.7">PESD1CAN</text>
<text x="257.9" y="127.9">B4</text>
<text x="257.9" y="130.4">B5</text>
<text x="273.3" y="128">J2</text>
<text x="204.1" y="135.5">GPIO_A0</text>
<text x="204.2" y="137.7">J4</text>
<text x="204.2" y="133.2">J3</text>
<text x="257.9" y="133">B6</text>
<text x="257.9" y="135.5">B7</text>
<text x="19.8" y="139.9">GND</text>
<text x="36.9" y="139.9">GND</text>
<text x="204.1" y="140">GPIO_A1</text>
<text x="204.2" y="142.1">J5</text>
<text x="257.9" y="138">C2</text>
<text x="257.9" y="140.6">C3</text>
<text x="257.9" y="143.1">C4</text>
<text x="269.9" y="138.8" transform="rotate(-90 269.9 138.8)">HCCPHPE24BKA90F</text>
<text x="204.2" y="146.6">J6</text>
<text x="204.2" y="148.9">GPIO_F1</text>
<text x="204.2" y="144.4">GPIO_F0</text>
<text x="257.9" y="145.7">C5</text>
<text x="257.9" y="148.2">C6</text>
<text x="64.2" y="154">R4</text>
<text x="110.7" y="154.7">+3V3</text>
<text x="204.1" y="153.3">GPIO_A2</text>
<text x="204.2" y="151">J7</text>
<text x="204.2" y="155.4">J8</text>
<text x="257.9" y="150.7">C7</text>
<text x="265.4" y="151.9" transform="rotate(-90 265.4 151.9)">A8</text>
<text x="268" y="151.9" transform="rotate(-90 268 151.9)">B8</text>
<text x="270.5" y="151.9" transform="rotate(-90 270.5 151.9)">C8</text>
<text x="32" y="157.2">+12V</text>
<text x="61.6" y="159">0.2 Ohm</text>
<text x="102.3" y="161.5">PWR_FLAG</text>
<text x="135.8" y="160.4">+3.3V</text>
<text x="191.2" y="161.5">GND</text>
<text x="204" y="157.8">GND</text>
<text x="21.1" y="164">PWR_FLAG</text>
<text x="57.9" y="162.9">U3</text>
<text x="58.3" y="166.6">Vin</text>
<text x="62.8" y="162.9">MC34063AD</text>
<text x="70" y="166.6">Ipk</text>
<text x="96.3" y="165">3.3K 1%</text>
<text x="98.6" y="162.7">R6</text>
<text x="139.9" y="167.4">R11</text>
<text x="159" y="162.3">H1</text>
<text x="159.3" y="164.6">MountingHole</text>
<text x="263" y="164.1">GND</text>
<text x="35.1" y="170.5">C2</text>
<text x="68.7" y="171.7">SwC</text>
<text x="70" y="169.2">DC</text>
<text x="97.4" y="171.9">L1</text>
<text x="139.8" y="169.7">1K</text>
<text x="159" y="169.3">H2</text>
<text x="159.3" y="171.6">MountingHole</text>
<text x="58.3" y="176.8">TC</text>
<text x="68.8" y="176.8">SwE</text>
<text x="69.7" y="179.3">Vfb</text>
<text x="89.1" y="174.2">18uH (SND0504-180M)</text>
<text x="90.5" y="179.5">D2</text>
<text x="122.2" y="178.1">C10</text>
<text x="139.8" y="179.2">1K</text>
<text x="139.9" y="176.9">R12</text>
<text x="159" y="176.3">H3</text>
<text x="159.3" y="178.6">MountingHole</text>
<text x="54.2" y="183.2">C6</text>
<text x="54.4" y="185.7">150pF</text>
<text x="66" y="180.7" transform="rotate(-90 66 180.7)">GND</text>
<text x="80.1" y="181.9">R5</text>
<text x="80.4" y="184.2">2K 1%</text>
<text x="90.6" y="181.8">SS14</text>
<text x="159" y="183.3">H4</text>
<text x="159.3" y="185.6">MountingHole</text>
<text x="20.4" y="191.3">PWR_FLAG</text>
<text x="31.8" y="191.4">GND</text>
<text x="39.4" y="188.7" transform="rotate(-90 39.4 188.7)">220uF (EZV221M16RC8)</text>
<text x="49.6" y="191.4">GND</text>
<text x="63.6" y="191.4">GND</text>
<text x="86.4" y="191.4">GND</text>
<text x="110.6" y="191.4">GND</text>
<text x="118.2" y="190" transform="rotate(-90 118.2 190)">330uF (EZV331M0JRC8)</text>
<text x="127.1" y="190" transform="rotate(-90 127.1 190)">330uF (EZV331M0JRC8)</text>
<text x="136" y="186.3">GND</text>
<text x="76.3" y="192">GND</text>
</g>
<g font-size="1.8">
<text x="102.9" y="23.5">ABS_WARN_RLY</text>
<text x="231.1" y="26">SPEED_PWM</text>
<text x="272.1" y="26">TAS</text>
<text x="149.6" y="31.1">ABS-WR</text>
<text x="272.6" y="30.5">TA-</text>
<text x="35.2" y="37.5">BOOT0</text>
<text x="85" y="40">GPIO_A0</text>
<text x="80.1" y="47.6">BRAKE_LIGHT</text>
<text x="85" y="45.1">GPIO_A2</text>
<text x="85" y="42.5">GPIO_A1</text>
<text x="168.3" y="43.8">TAIL_LIGHT</text>
<text x="75.9" y="52.7">11ABS_WARN_RLY</text>
<text x="82.5" y="50.2">TAIL_LIGHT</text>
<text x="168.3" y="48.9">1V6</text>
<text x="216" y="52.1">58RL</text>
<text x="25.9" y="56.5">SWCLK</text>
<text x="40" y="57.8">GPIO_F0</text>
<text x="81.4" y="57.8">SPEED_PWM</text>
<text x="82.4" y="55.2">GEN_WARN</text>
<text x="147" y="55.9">ABS-W</text>
<text x="26.4" y="61.6">SWDIO</text>
<text x="40" y="60.3">GPIO_F1</text>
<text x="85.4" y="60.3">CAN_RX</text>
<text x="85.6" y="62.9">CAN_TX</text>
<text x="86.7" y="65.4">SWDIO</text>
<text x="107.9" y="61">GEN_WARN</text>
<text x="40.6" y="67.9">BOOT0</text>
<text x="86.2" y="67.9">SWCLK</text>
<text x="227.3" y="66">BRAKE_LIGHT 3</text>
<text x="233.7" y="71.1">1V6</text>
<text x="278.7" y="74.3">54</text>
<text x="273" y="98.4">15U</text>
<text x="70.1" y="110.5">CAN_H</text>
<text x="241.9" y="109.2">54</text>
<text x="241.9" y="111.8">58RL</text>
<text x="19.7" y="116.2">CAN_TX</text>
<text x="19.7" y="118.7">CAN_RX</text>
<text x="241.9" y="119.4">TAS</text>
<text x="241.9" y="116.8">TA-</text>
<text x="70.3" y="128.3">CAN_L</text>
<text x="241.9" y="129.5">ABS-WR</text>
<text x="189.2" y="137.8">GPIO_A1</text>
<text x="189.2" y="133.3">GPIO_A0</text>
<text x="241.9" y="132.1">ABS-W</text>
<text x="189.2" y="142.2">GPIO_F0</text>
<text x="189.2" y="146.7">GPIO_F1</text>
<text x="241.9" y="147.3">CAN_H</text>
<text x="241.9" y="149.9">CAN_L</text>
<text x="189.2" y="151.1">GPIO_A2</text>
<text x="141.6" y="172.7">1V6</text>
</g>
<g font-size="1.8" fill="#0000c2">
<text x="97.8" y="39.4">ABS Warning LED Relay</text>
<text x="224.8" y="47">Speedometer Output</text>
<text x="97.8" y="78.7">General Warning Indicator LED</text>
<text x="167" y="78.7">Tail Light</text>
<text x="224.8" y="89.5">Brake Light Relay</text>
<text x="95.9" y="148.4">Vin=12v Vout=3.3v Iout=750mA</text>
<text x="95.9" y="150.5">Fmin = 86kHz Vripl=10mV</text>
<text x="178.4" y="165.1">GPIO</text>
<text x="224.8" y="165.1">Connector</text>
</g>
</svg>
